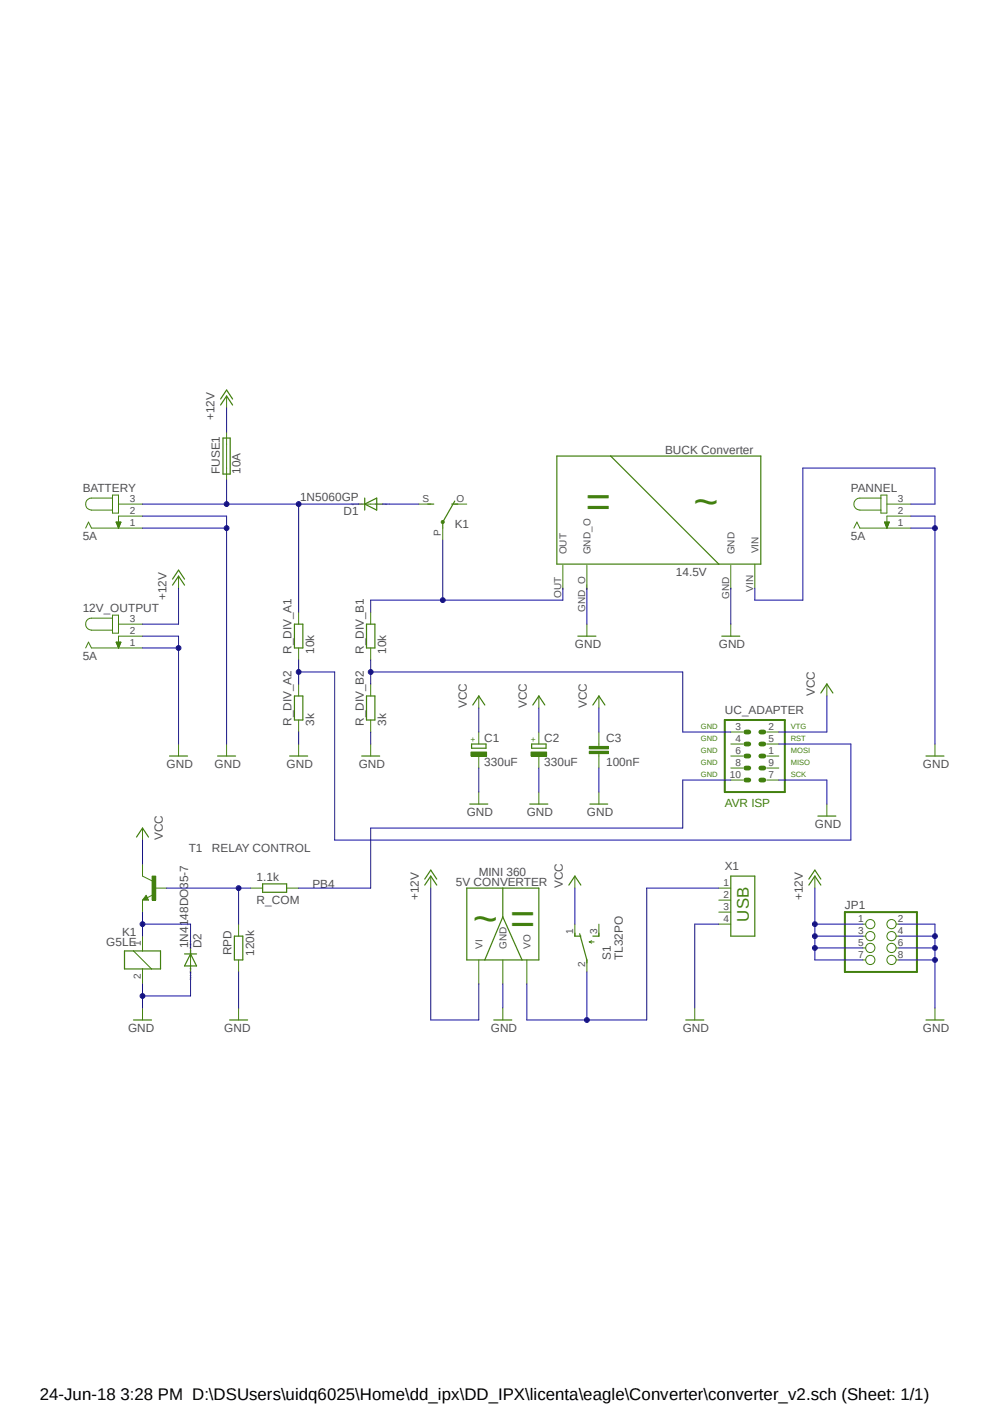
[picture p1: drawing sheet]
<svg xmlns="http://www.w3.org/2000/svg" width="210mm" height="297mm" viewBox="0 0 210 297" stroke-linecap="round" stroke-linejoin="round" font-family="sans-serif">
<path d="M16.8 81.4l184.7 137.6M201.5 81.4l-184.7 137.6" fill="none" stroke="#fff" stroke-width=".21"/>
<path d="M99.7 157.4h3.1v.9h-3.1z" fill="none" stroke="#42800f" stroke-width=".25"/>
<path d="M99.6 159.1h3.3v.8h-3.3z" fill-rule="evenodd" fill="#42800f"/>
<path d="M99.6 159.1h3.3v.8h-3.3zM101.3 154.9v2.5M101.3 159.9v2.6" fill="none" stroke="#42800f" stroke-width=".21"/>
<path d="M112.4 157.4h3.1v.9h-3.1z" fill="none" stroke="#42800f" stroke-width=".25"/>
<path d="M112.3 159.1h3.3v.8h-3.3z" fill-rule="evenodd" fill="#42800f"/>
<path d="M75.9 106.6h5M112.3 159.1h3.3v.8h-3.3zM114 154.9v2.5M114 159.9v2.6M30.1 198v3.2M28.2 201.2l3.8 3.8M30.1 205v3.2" fill="none" stroke="#42800f" stroke-width=".21"/>
<path d="M77.1 106.6l2.6-1.2v2.5zM77.1 105.4v2.5M90.5 106.6h1.2M95.5 106.6h1.3M96.2 106l-2.6 4.4v1.3M26.3 201.2h7.7v3.8h-7.7z" fill="none" stroke="#42800f" stroke-width=".25"/>
<path d="M93.4 110.2h.5l.1 .2-.1 .3-.3 .1-.2-.1z" fill-rule="evenodd" fill="#42800f"/>
<g fill="none" stroke="#42800f" stroke-width=".21">
<path d="M18.1 111.7l.6-1.3 .6 1.3h10.8M23.8 105.4h-4.5a1.27 1.27 0 0 0-1.2 1.2 1.27 1.27 0 0 0 1.2 1.3h4.5M23.8 104.7h1.3v3.8h-1.3zM24.6 110.4h1l-.5 1.3zM24.6 110.5h1M24.6 110.6h.9M24.7 110.7h.8M24.7 110.8h.7M24.8 110.9h.6M24.8 111.1h.6M24.8 111h.6M24.8 111.2h.5"/>
<path d="M24.9 111.3h.4M24.9 111.3h.3M25 111.4h.2M25 111.6h.1M25 111.5h.1M25.1 106.6h5M25.1 111.7h.1M30.1 109.2h-5v2.5M88.6 106.6h2.5M93.4 110.2h.5l.1 .2-.1 .3-.3 .1-.2-.1zM93.6 111.7v2.6M96.2 106.6h2.5"/>
<path d="M180.6 111.7l.6-1.3 .7 1.3h10.8M186.3 105.4h-4.4a1.27 1.27 0 0 0-1.3 1.2 1.27 1.27 0 0 0 1.3 1.3h4.4M186.3 104.7h1.3v3.8h-1.3zM187.1 110.4h1l-.5 1.3zM187.1 110.5h.9M187.2 110.6h.8M187.2 110.8h.8M187.2 110.7h.8M187.2 110.9h.7M187.3 111h.6M187.3 111.1h.5M187.4 111.2h.4"/>
<path d="M187.4 111.3h.3M187.5 111.4h.2M187.5 111.5h.2M187.5 111.6h.1M187.6 106.6h5.1M187.6 111.7h.1M192.7 109.2h-5.1v2.5M63.2 129.5v2.5M63.2 137.1v2.5M78.4 129.5v2.5M78.4 137.1v2.5M47.9 157.4v2.5"/>
<path d="M63.2 144.7v2.5M63.2 152.3v2.6M63.2 157.4v2.5M78.4 144.7v2.5M78.4 152.3v2.6M78.4 157.4v2.5M101.3 147.2v2.6M126.7 157.4v.5M126.7 159.4v.5M154.6 159.9h2.5M154.6 154.9h2.5M154.6 157.4h2.5"/>
<path d="M162.2 159.9h2.5M162.2 154.9h2.5M162.2 157.4h2.5M101.3 167.6v2.5M114 167.6v2.5M154.6 165h2.5M154.6 162.5h2.5M162.2 165h2.5M162.2 162.5h2.5M121.6 195.5v2.5M124.6 199.3l.5 .2M124.6 199.3h1"/>
<path d="M125.1 199l-.5 .3M126.7 195.5v2.5M30.1 213.2v2.6M124.1 203.1v2.5"/>
</g>
<path d="M153.3 152.3h12.7v15.3h-12.7z" fill="none" stroke="#42800f" stroke-width=".42"/>
<path d="M157.7 154.9h.7M157.7 157.4h.7M157.7 159.9h.7M160.9 154.9h.6M160.9 157.4h.6M160.9 159.9h.6M157.7 162.5h.7M157.7 165h.7M160.9 162.5h.6M160.9 165h.6" fill="none" stroke="#42800f" stroke-width="1"/>
<g fill="none" stroke="#42800f" stroke-width=".25">
<path d="M62.3 132h1.8v5.1h-1.8zM77.5 132h1.8v5.1h-1.8zM46 159.9h3.8M61.3 159.9h3.8M62.3 147.2h1.8v5.1h-1.8zM76.5 159.9h3.8M77.5 147.2h1.8v5.1h-1.8zM100 149.1l1.3-1.9 1.2 1.9M99.4 170.1h3.8M112.1 170.1h3.8M121.6 197.4v.6h1.3M122.6 197.5l1.5 5.6v.6"/>
<path d="M126.7 197.4v.6h-1.3M28.2 215.8h3.8"/>
</g>
<path d="M124.6 158.9h4.1v.5h-4.1z" fill-rule="evenodd" fill="#42800f"/>
<path d="M124.6 158.9h4.1v.5h-4.1z" fill="none" stroke="#42800f" stroke-width=".21"/>
<path d="M124.6 157.9h4.1v.5h-4.1z" fill-rule="evenodd" fill="#42800f"/>
<path d="M114 147.2v2.6M124.6 157.9h4.1v.5h-4.1zM126.7 147.2v2.6M126.7 154.9v2.5M126.7 159.9v2.6M197.7 157.4v2.5M126.7 167.6v2.5M30.1 185.3l2.1 1.1M30.9 189.4l.5 1h-1.3zM32.4 189.3l-1.2 .6" fill="none" stroke="#42800f" stroke-width=".21"/>
<path d="M112.7 149.1l1.3-1.9 1.2 1.9M125.4 149.1l1.3-1.9 1.2 1.9M195.8 159.9h3.8M124.8 170.1h3.7M30.9 189.9l-.1 .3h.4l-.3-.5-.5 .6h.8" fill="none" stroke="#42800f" stroke-width=".25"/>
<path d="M32.2 185.3h.7v5.1h-.7z" fill-rule="evenodd" fill="#42800f"/>
<g fill="none" stroke="#42800f" stroke-width=".21">
<path d="M47.9 83.8v2.5M47.9 91.4v10.2M119 119.6v5.1M124.1 119.6v5.1M154.6 119.6v5.1M159.6 119.3v5.1M18.1 137.1l.6-1.3 .6 1.3h10.8M23.8 130.8h-4.5a1.27 1.27 0 0 0-1.2 1.2 1.27 1.27 0 0 0 1.2 1.3h4.5M23.8 130.1h1.3v3.8h-1.3zM24.6 135.8h1l-.5 1.3zM24.6 135.9h.9M24.6 136h.9"/>
<path d="M24.7 136.1h.8M24.7 136.2h.7M24.8 136.3h.6M24.8 136.4h.6M24.8 136.6h.5M24.8 136.5h.5M24.9 136.7h.4M24.9 136.7h.3M25 136.8h.2M25 136.9h.1M25.1 132h5M25.1 137h.1"/>
<path d="M30.1 134.6h-5v2.5M37.8 121.9v2.5M124.1 132v2.6M154.6 132v2.6M37.8 157.4v2.5M174.9 144.7v2.5M30.1 175.2v2.5M174.9 170.1v2.5M30.1 182.8v2.5M30.1 190.4v2.6M32.2 185.3h.7v5.1h-.7zM32.7 187.9h2.5"/>
<path d="M50.5 195.5v2.5M53 187.9h2.5M60.6 187.9h2.6M91.1 185.3v2.6M121.6 185.3v2.6M152 187.9h2.6M152 190.4h2.6M152 193h2.6M152 195.5h2.6M172.3 185.3v2.6M182.5 195.5h.5M182.5 198h.5"/>
<path d="M189.6 195.5h.5M189.6 198h.5M40.3 200.5v5.1M50.5 203.1v2.5M50.5 213.2v2.6M101.3 203.1v5.1M106.3 203.1v5.1M106.3 213.2v2.6M111.4 203.1v5.1M146.9 213.2v2.6M182.5 200.5h.5M182.5 203.1h.5"/>
<path d="M189.6 200.5h.5M189.6 203.1h.5M197.7 213.2v2.6"/>
<circle cx="184.1" cy="198" r=".98"/>
<circle cx="184.1" cy="195.5" r=".98"/>
<circle cx="188.5" cy="198" r=".98"/>
<circle cx="188.5" cy="195.5" r=".98"/>
<circle cx="184.1" cy="200.5" r=".98"/>
<circle cx="184.1" cy="203.1" r=".98"/>
<circle cx="188.5" cy="200.5" r=".98"/>
<circle cx="188.5" cy="203.1" r=".98"/>
</g>
<g fill="none" stroke="#42800f" stroke-width=".25">
<path d="M46.7 85.7l1.2-1.9 1.3 1.9M46.7 84.4l1.2-1.9 1.3 1.9M47.2 92.7h1.5v7.6h-1.5zM117.8 96.5h43.1v22.8h-43.1zM129.2 96.5l22.8 22.8M36.5 123.8l1.3-1.9 1.2 1.9M36.5 122.5l1.3-1.9 1.2 1.9M122.2 134.6h3.8M152.7 134.6h3.8M35.9 159.9h3.8M173.6 146.6l1.3-1.9 1.2 1.9M28.9 177.1l1.2-1.9 1.3 1.9"/>
<path d="M173 172.6h3.8M49.6 198h1.8v5.1h-1.8zM55.5 187h5.1v1.8h-5.1zM89.8 187.2l1.3-1.9 1.3 1.9M89.8 186l1.3-1.9 1.3 1.9M98.7 187.9h15.3v15.2h-15.3zM106.3 194l-3.8 9.1M106.3 194l4.1 9.1M106.3 187.9v6.1M120.3 187.2l1.3-1.9 1.3 1.9M154.6 185.3h5v12.7h-5zM171.1 187.2l1.2-1.9 1.3 1.9"/>
<path d="M171.1 186l1.2-1.9 1.3 1.9M39 201.8h2.6M40.3 201.8l1.3 2.5h-2.6zM48.6 215.8h3.8M104.4 215.8h3.8M145 215.8h3.8M195.8 215.8h3.8"/>
</g>
<path d="M178.7 193h15.2v12.6h-15.2z" fill="none" stroke="#42800f" stroke-width=".42"/>
<path d="M63.2 139.6v5.1M63.2 142.2h7.6v35.5h109.2v-20.3h-15.3" fill="none" stroke="#120fa2" stroke-width=".21"/>
<circle cx="63.2" cy="142.2" r=".51" fill="#120fa2"/>
<g fill="none" stroke="#120fa2" stroke-width=".21">
<path d="M30.1 109.2h17.8v48.2M30.1 111.7h17.8M63.2 154.9v2.5M78.4 154.9v2.5"/>
<circle cx="63.2" cy="142.2" r=".51"/>
</g>
<circle cx="47.9" cy="111.7" r=".51" fill="#120fa2"/>
<g fill="none" stroke="#120fa2" stroke-width=".21">
<path d="M30.1 208.2v5M40.3 205.6v5.1h-10.2"/>
<circle cx="47.9" cy="111.7" r=".51"/>
</g>
<circle cx="30.1" cy="210.7" r=".51" fill="#120fa2"/>
<g fill="none" stroke="#120fa2" stroke-width=".21">
<path d="M192.7 111.7h5M192.7 109.2h5v48.2M101.3 162.5v5.1M114 162.5v5.1M126.7 162.5v5.1"/>
<circle cx="30.1" cy="210.7" r=".51"/>
</g>
<circle cx="197.7" cy="111.7" r=".51" fill="#120fa2"/>
<g fill="none" stroke="#120fa2" stroke-width=".21">
<path d="M30.1 134.6h7.7v22.8M30.1 137.1h7.7M124.1 124.4v7.6M154.6 124.4v7.6M164.7 165h10.2v5.1M152 195.5h-5.1v17.7M50.5 205.6v7.6M106.3 208.2v5"/>
<circle cx="197.7" cy="111.7" r=".51"/>
</g>
<circle cx="37.8" cy="137.1" r=".51" fill="#120fa2"/>
<g fill="none" stroke="#120fa2" stroke-width=".21">
<path d="M190.1 195.5h7.6v17.7M190.1 198h7.6M190.1 203.1h7.6M190.1 200.5h7.6"/>
<circle cx="37.8" cy="137.1" r=".51"/>
</g>
<circle cx="197.7" cy="198" r=".51" fill="#120fa2"/>
<circle cx="197.7" cy="198" r=".51" fill="none" stroke="#120fa2" stroke-width=".21"/>
<circle cx="197.7" cy="200.5" r=".51" fill="#120fa2"/>
<circle cx="197.7" cy="200.5" r=".51" fill="none" stroke="#120fa2" stroke-width=".21"/>
<circle cx="197.7" cy="203.1" r=".51" fill="#120fa2"/>
<g fill="none" stroke="#120fa2" stroke-width=".21">
<path d="M78.4 139.6v5.1M78.4 142.2h66v12.7h10.2"/>
<circle cx="197.7" cy="203.1" r=".51"/>
</g>
<circle cx="78.4" cy="142.2" r=".51" fill="#120fa2"/>
<g fill="none" stroke="#120fa2" stroke-width=".21">
<path d="M80.9 106.6h7.7M101.3 149.8v5.1M114 149.8v5.1M126.7 149.8v5.1M174.9 147.2v7.7h-10.2M30.1 177.7v5.1M30.1 193v5M30.1 195.5h10.2v5M121.6 187.9v7.6"/>
<circle cx="78.4" cy="142.2" r=".51"/>
</g>
<circle cx="30.1" cy="195.5" r=".51" fill="#120fa2"/>
<g fill="none" stroke="#120fa2" stroke-width=".21">
<path d="M35.2 187.9h17.8M50.5 187.9v7.6"/>
<circle cx="30.1" cy="195.5" r=".51"/>
</g>
<circle cx="50.5" cy="187.9" r=".51" fill="#120fa2"/>
<g fill="none" stroke="#120fa2" stroke-width=".21">
<path d="M47.9 86.3v5.1M37.8 124.4v7.6h-7.7M91.1 187.9v27.9h10.2v-7.6M172.3 187.9v15.2h10.2M172.3 198h10.2M172.3 195.5h10.2M172.3 200.5h10.2"/>
<circle cx="50.5" cy="187.9" r=".51"/>
</g>
<circle cx="172.3" cy="198" r=".51" fill="#120fa2"/>
<circle cx="172.3" cy="198" r=".51" fill="none" stroke="#120fa2" stroke-width=".21"/>
<circle cx="172.3" cy="195.5" r=".51" fill="#120fa2"/>
<circle cx="172.3" cy="195.5" r=".51" fill="none" stroke="#120fa2" stroke-width=".21"/>
<circle cx="172.3" cy="200.5" r=".51" fill="#120fa2"/>
<g fill="none" stroke="#120fa2" stroke-width=".21">
<path d="M152 187.9h-15.2v27.9h-25.4v-7.6M124.1 205.6v10.2"/>
<circle cx="172.3" cy="200.5" r=".51"/>
</g>
<circle cx="124.1" cy="215.8" r=".51" fill="#120fa2"/>
<g fill="none" stroke="#120fa2" stroke-width=".21">
<path d="M30.1 106.6h45.8M63.2 106.6v22.9"/>
<circle cx="124.1" cy="215.8" r=".51"/>
</g>
<circle cx="63.2" cy="106.6" r=".51" fill="#120fa2"/>
<g fill="none" stroke="#120fa2" stroke-width=".21">
<path d="M47.9 101.6v5"/>
<circle cx="63.2" cy="106.6" r=".51"/>
</g>
<circle cx="47.9" cy="106.6" r=".51" fill="#120fa2"/>
<g fill="none" stroke="#120fa2" stroke-width=".21">
<path d="M93.6 114.3v12.7M192.7 106.6h5v-7.6h-27.9v28h-10.2v-2.6M119 124.4v2.6h-40.6v2.5M154.6 165h-10.2v10.2h-66v12.7h-15.2"/>
<circle cx="47.9" cy="106.6" r=".51"/>
</g>
<circle cx="93.6" cy="127" r=".51" fill="#120fa2"/>
<circle cx="93.6" cy="127" r=".51" fill="none" stroke="#120fa2" stroke-width=".21"/>
<g font-size="9.1" fill="#42800f">
<text x="123.9" y="109.2">=</text>
<text x="146.7" y="109.2">~</text>
<text x="100" y="197.3">~ =</text>
</g>
<text font-size="3.6" fill="#42800f" x="158.4" y="195" transform="rotate(-90 158.4 195)">USB</text>
<text font-size="3.6" x="8.4" y="296.1">24-Jun-18 3:28 PM D:\DSUsers\uidq6025\Home\dd_ipx\DD_IPX\licenta\eagle\Converter\converter_v2.sch (Sheet: 1/1)</text>
<g font-size="2.5" fill="#505050">
<text x="45.4" y="88.9" transform="rotate(-90 45.4 88.9)">+12V</text>
<text x="140.7" y="96">BUCK Converter</text>
<text x="46.5" y="100.3" transform="rotate(-90 46.5 100.3)">FUSE1</text>
<text x="50.8" y="100.3" transform="rotate(-90 50.8 100.3)">10A</text>
<text x="17.5" y="104.1">BATTERY</text>
<text x="63.5" y="106.1">1N5060GP</text>
<text x="180" y="104.1">PANNEL</text>
<text x="72.6" y="108.9">D1</text>
<text x="96.2" y="111.7">K1</text>
<text x="17.5" y="114.3">5A</text>
<text x="180" y="114.3">5A</text>
<text x="143" y="121.9">14.5V</text>
<text x="17.5" y="129.5">12V_OUTPUT</text>
<text x="35.2" y="127" transform="rotate(-90 35.2 127)">+12V</text>
<text x="121.6" y="137.1">GND</text>
<text x="152" y="137.1">GND</text>
<text x="17.5" y="139.6">5A</text>
<text x="61.7" y="138.3" transform="rotate(-90 61.7 138.3)">R_DIV_A1</text>
<text x="66.5" y="138.3" transform="rotate(-90 66.5 138.3)">10k</text>
<text x="76.9" y="138.3" transform="rotate(-90 76.9 138.3)">R_DIV_B1</text>
<text x="81.7" y="138.3" transform="rotate(-90 81.7 138.3)">10k</text>
<text x="98.7" y="149.8" transform="rotate(-90 98.7 149.8)">VCC</text>
<text x="111.4" y="149.8" transform="rotate(-90 111.4 149.8)">VCC</text>
<text x="124.1" y="149.8" transform="rotate(-90 124.1 149.8)">VCC</text>
<text x="172.3" y="147.2" transform="rotate(-90 172.3 147.2)">VCC</text>
<text x="61.7" y="153.6" transform="rotate(-90 61.7 153.6)">R_DIV_A2</text>
<text x="66.5" y="153.6" transform="rotate(-90 66.5 153.6)">3k</text>
<text x="76.9" y="153.6" transform="rotate(-90 76.9 153.6)">R_DIV_B2</text>
<text x="81.7" y="153.6" transform="rotate(-90 81.7 153.6)">3k</text>
<text x="153.3" y="151">UC_ADAPTER</text>
<text x="102.4" y="156.9">C1</text>
<text x="115.1" y="156.9">C2</text>
<text x="128.2" y="157">C3</text>
<text x="35.2" y="162.5">GND</text>
<text x="45.4" y="162.5">GND</text>
<text x="60.6" y="162.5">GND</text>
<text x="75.9" y="162.5">GND</text>
<text x="102.4" y="162">330uF</text>
<text x="115.1" y="162">330uF</text>
<text x="128.2" y="162.1">100nF</text>
<text x="195.2" y="162.5">GND</text>
<text x="98.7" y="172.6">GND</text>
<text x="111.4" y="172.6">GND</text>
<text x="124.1" y="172.6">GND</text>
<text x="34.5" y="177.7" transform="rotate(-90 34.5 177.7)">VCC</text>
<text x="172.3" y="175.2">GND</text>
<text x="39.9" y="180.3">T1</text>
<text x="44.8" y="180.3">RELAY CONTROL</text>
<text x="101.3" y="185.3">MINI 360</text>
<text x="153.3" y="184.1">X1</text>
<text x="54.3" y="186.4">1.1k</text>
<text x="54.3" y="191.1">R_COM</text>
<text x="66.1" y="187.9">PB4</text>
<text x="88.6" y="190.4" transform="rotate(-90 88.6 190.4)">+12V</text>
<text x="96.4" y="187.4">5V CONVERTER</text>
<text x="119" y="187.9" transform="rotate(-90 119 187.9)">VCC</text>
<text x="169.8" y="190.4" transform="rotate(-90 169.8 190.4)">+12V</text>
<text x="178.7" y="192.3">JP1</text>
<text x="22.5" y="200.2">G5LE</text>
<text x="25.8" y="198">K1</text>
<text x="39.8" y="200.6" transform="rotate(-90 39.8 200.6)">1N4148DO35-7</text>
<text x="42.6" y="200.6" transform="rotate(-90 42.6 200.6)">D2</text>
<text x="49" y="202.1" transform="rotate(-90 49 202.1)">RPD</text>
<text x="53.8" y="202.2" transform="rotate(-90 53.8 202.2)">120k</text>
<text x="129.2" y="203.1" transform="rotate(-90 129.2 203.1)">S1</text>
<text x="131.7" y="203.1" transform="rotate(-90 131.7 203.1)">TL32PO</text>
<text x="27.1" y="218.3">GND</text>
<text x="47.4" y="218.3">GND</text>
<text x="103.8" y="218.3">GND</text>
<text x="144.4" y="218.3">GND</text>
<text x="195.2" y="218.3">GND</text>
</g>
<text font-size="2.5" fill="#42800f" x="153.3" y="170.7">AVR ISP</text>
<g font-size="2.1" fill="#505050">
<text x="27.4" y="106.3">3</text>
<text x="89.3" y="106.3">S</text>
<text x="96.5" y="106.3">O</text>
<text x="189.9" y="106.3">3</text>
<text x="27.4" y="108.8">2</text>
<text x="27.4" y="111.4">1</text>
<text x="93.3" y="113.5" transform="rotate(-90 93.3 113.5)">P</text>
<text x="189.9" y="108.8">2</text>
<text x="189.9" y="111.4">1</text>
<text x="119.8" y="117.3" transform="rotate(-90 119.8 117.3)">OUT</text>
<text x="124.9" y="117.3" transform="rotate(-90 124.9 117.3)">GND_O</text>
<text x="155.3" y="117.3" transform="rotate(-90 155.3 117.3)">GND</text>
<text x="160.4" y="117" transform="rotate(-90 160.4 117)">VIN</text>
<text x="159.3" y="125.2" transform="rotate(-90 159.3 125.2)">VIN</text>
<text x="27.4" y="131.7">3</text>
<text x="118.7" y="126.4" transform="rotate(-90 118.7 126.4)">OUT</text>
<text x="123.7" y="129.5" transform="rotate(-90 123.7 129.5)">GND_O</text>
<text x="154.2" y="126.6" transform="rotate(-90 154.2 126.6)">GND</text>
<text x="27.4" y="134.2">2</text>
<text x="27.4" y="136.7">1</text>
<text x="155.6" y="154.5">3</text>
<text x="162.6" y="154.5">2</text>
<text x="155.6" y="157.1">4</text>
<text x="155.6" y="159.6">6</text>
<text x="162.6" y="159.6">1</text>
<text x="162.6" y="157.1">5</text>
<text x="154.4" y="164.7">10</text>
<text x="155.6" y="162.1">8</text>
<text x="162.6" y="164.7">7</text>
<text x="162.6" y="162.1">9</text>
<text x="153" y="187.5">1</text>
<text x="153" y="190">2</text>
<text x="121.2" y="197.7" transform="rotate(-90 121.2 197.7)">1</text>
<text x="126.3" y="197.7" transform="rotate(-90 126.3 197.7)">3</text>
<text x="153" y="192.6">3</text>
<text x="153" y="195.1">4</text>
<text x="181.5" y="195.1">1</text>
<text x="181.5" y="197.7">3</text>
<text x="189.9" y="195.1">2</text>
<text x="189.9" y="197.7">4</text>
<text x="29.8" y="200.2" transform="rotate(-90 29.8 200.2)">1</text>
<text x="102" y="200.7" transform="rotate(-90 102 200.7)">VI</text>
<text x="107.1" y="200.7" transform="rotate(-90 107.1 200.7)">GND</text>
<text x="112.2" y="200.7" transform="rotate(-90 112.2 200.7)">VO</text>
<text x="181.5" y="200.2">5</text>
<text x="181.5" y="202.7">7</text>
<text x="189.9" y="200.2">6</text>
<text x="189.9" y="202.7">8</text>
<text x="29.8" y="207.2" transform="rotate(-90 29.8 207.2)">2</text>
<text x="123.7" y="204.6" transform="rotate(-90 123.7 204.6)">2</text>
</g>
<g font-size="1.8" fill="#42800f">
<text x="100.7" y="157" transform="rotate(-90 100.7 157)">+</text>
<text x="113.4" y="157" transform="rotate(-90 113.4 157)">+</text>
</g>
<g font-size="1.6" fill="#42800f">
<text x="148.2" y="154.2">GND</text>
<text x="167.3" y="154.2">VTG</text>
<text x="148.2" y="156.8">GND</text>
<text x="148.2" y="159.3">GND</text>
<text x="148.2" y="161.8">GND</text>
<text x="167.3" y="159.3">MOSI</text>
<text x="167.3" y="161.8">MISO</text>
<text x="167.3" y="156.8">RST</text>
<text x="148.2" y="164.4">GND</text>
<text x="167.3" y="164.4">SCK</text>
</g>
<g font-size=".6" fill="#800080">
<text x="74.3" y="106.8">SpiceOrder 2</text>
<text x="79.3" y="106.8">SpiceOrder 1</text>
<text x="40.5" y="202.2" transform="rotate(-90 40.5 202.2)">SpiceOrder 2</text>
<text x="40.5" y="207.2" transform="rotate(-90 40.5 207.2)">SpiceOrder 1</text>
</g>
</svg>
